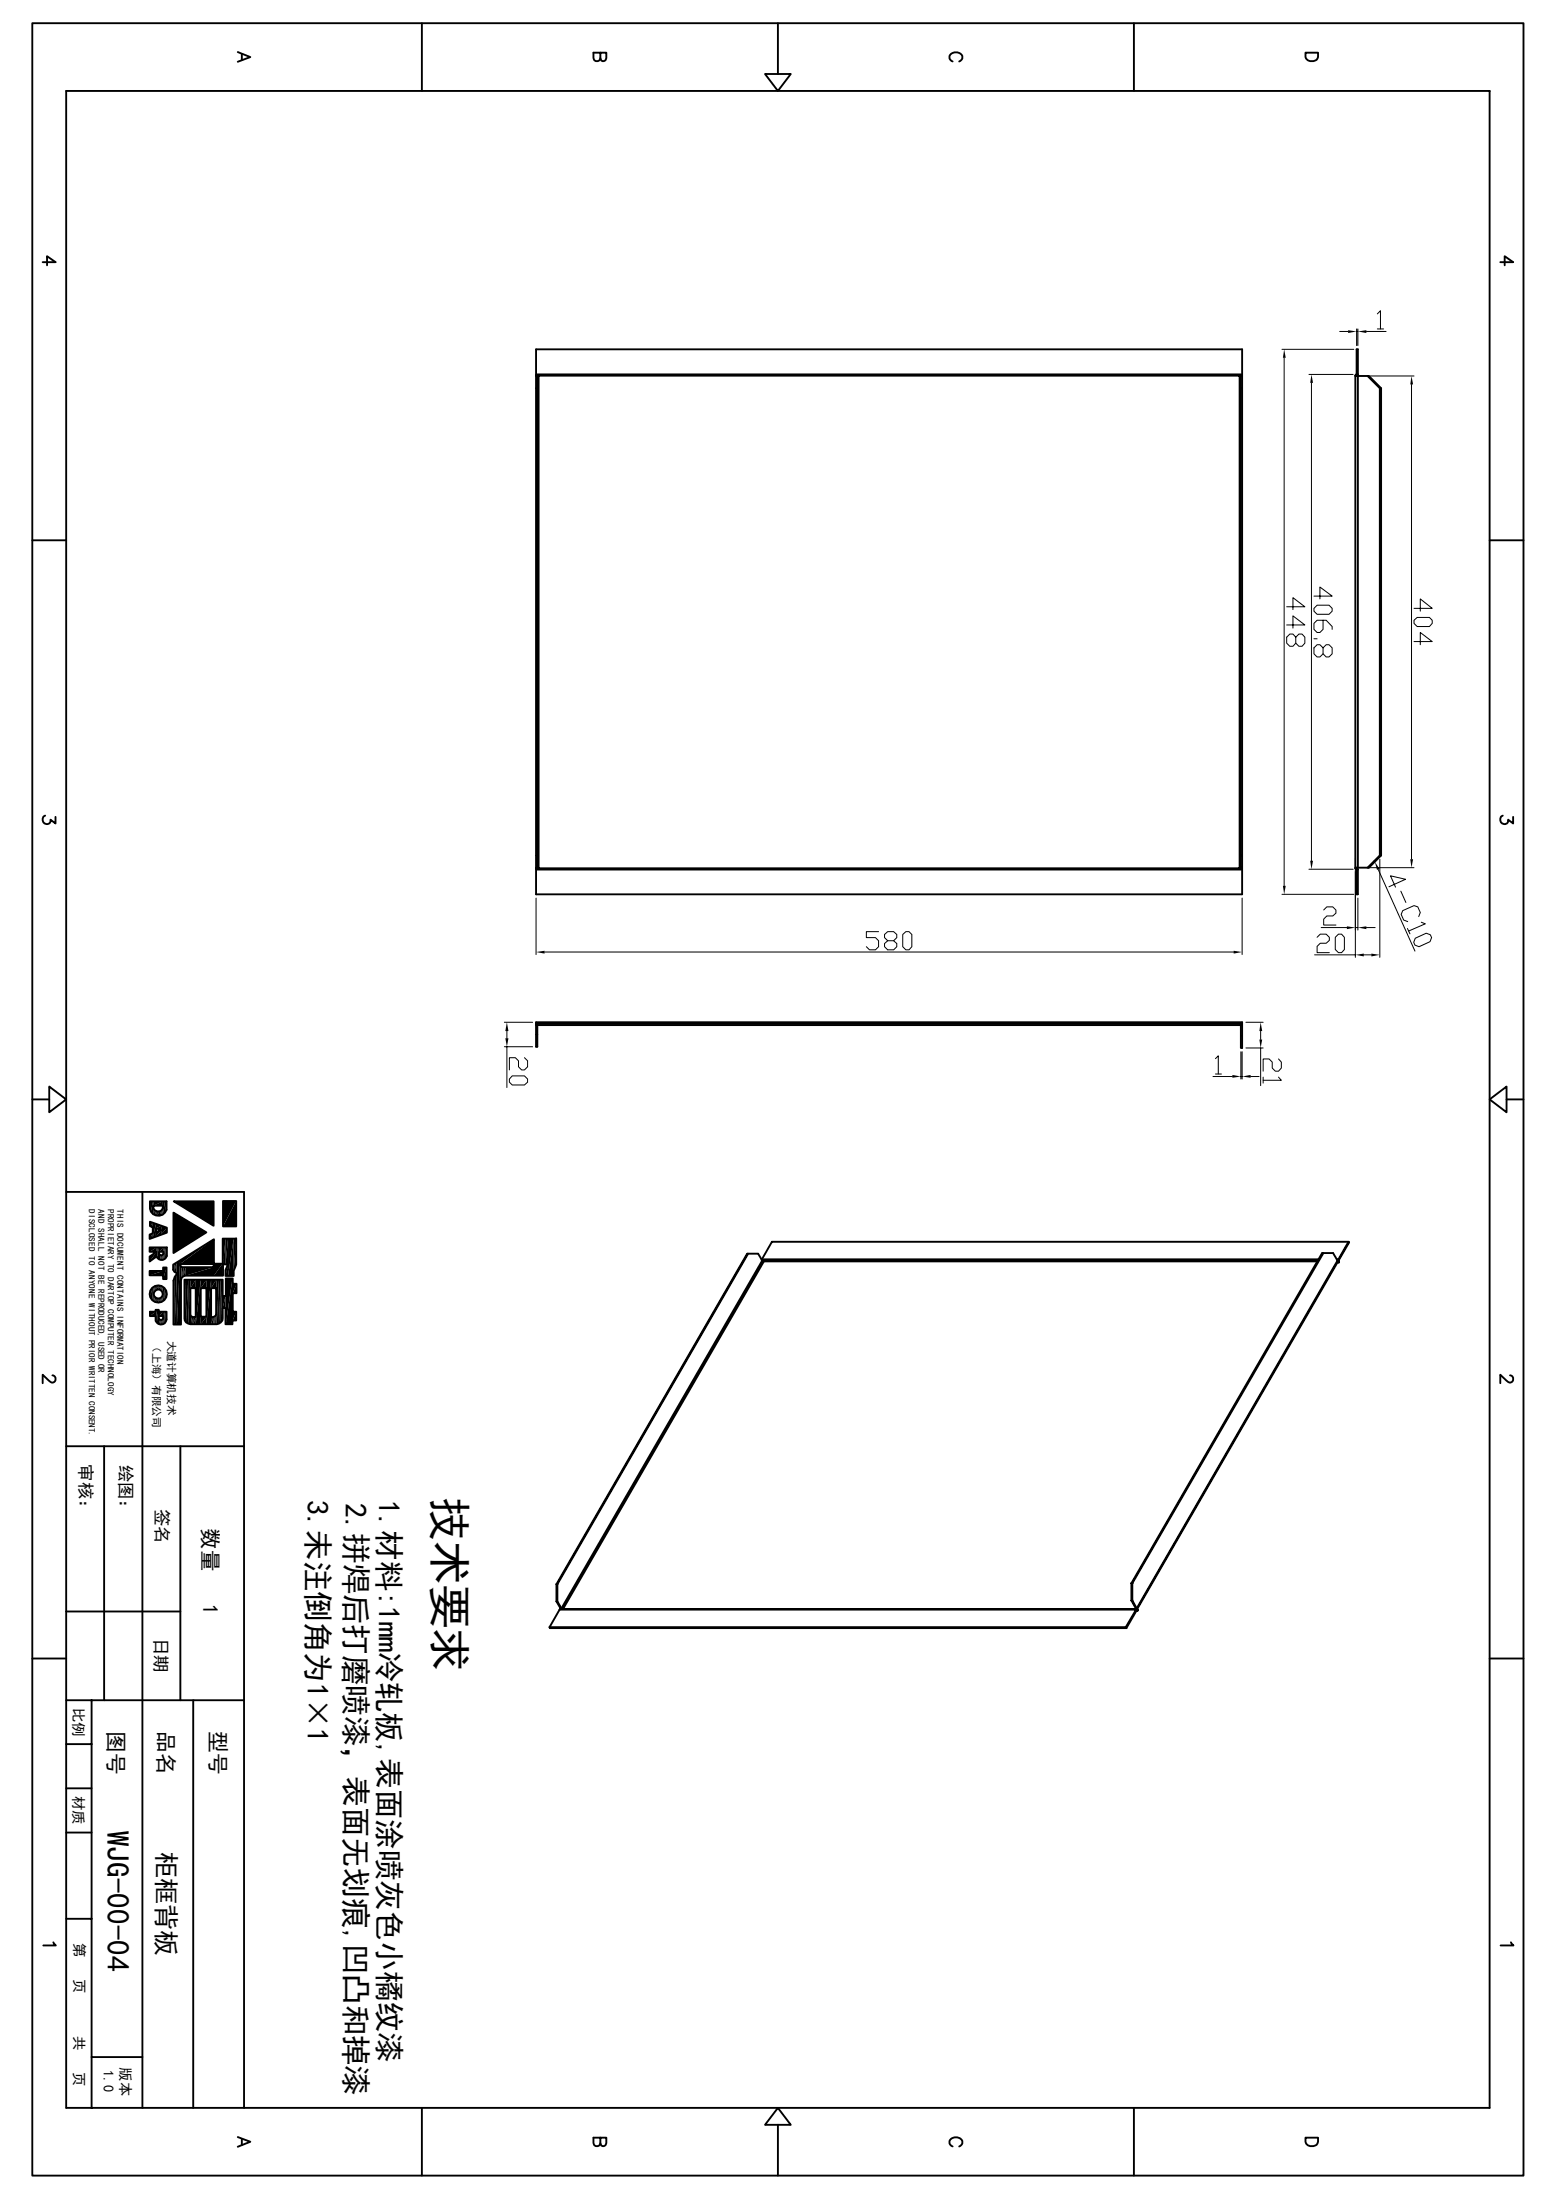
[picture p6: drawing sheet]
<svg xmlns="http://www.w3.org/2000/svg" width="210mm" height="297mm" viewBox="0 0 210 297" stroke-linecap="round" stroke-linejoin="round" font-family="sans-serif">
<g fill="none" stroke="#000" stroke-width=".25">
<path d="M4.4 3.1h201.2v290.6h-201.2zM8.9 12.3h192.1v272.3h-192.1zM32.1 7l1.7 .7-1.7 .6M32.6 7.3v.8M56.9 3.1v9.2M81 7.1l.1 1a.36 .36 0 0 0 .6 0l.1-1h-1.7v.7a.47 .47 0 0 0 .5 .5 .47 .47 0 0 0 .4-.5M103.3 10h3.4l-1.7 2.3zM105 3.1v6.9M128.6 8.3a.63 .63 0 0 1-.5-.7 .63 .63 0 0 1 .7-.5 .75 .75 0 0 1 .8 .1 .75 .75 0 0 1 .2 .8l-.3 .3M153 3.1v9.2M176.2 7.1h1.7v.6a.91 .91 0 0 1-.9 .6 .91 .91 0 0 1-.8-.6zM5.8 35.4h1.7l-1.2-.8v1.2"/>
<path d="M202.5 35.4h1.7l-1.1-.8v1.2M72.3 47.2h95.3v73.5h-95.3zM72.3 50.8h.4v66.3h-.4M72.3 50.5h95.3M72.3 50.7h95.3M72.3 52.4h.2M72.5 50.8v66.3M167.5 52.4h.1M167.5 50.8v66.3M167.6 50.8h-.3v66.3h.3M182.9 50.8h1.8l1.7 1.6v63.1l-1.7 1.6h-1.8M182.9 50.7h.2"/>
<path d="M182.9 50.7v66.5M183.1 50.5l-.2 .2M183.1 50.5h.2M183.1 50.5v.3M183.3 50.5v-3.3h-.2v3.5M183.3 50.5l-.2 .2M183.3 50.8v66.3M184.6 50.8l1.6 1.6v63.1l-1.6 1.6M4.4 72.9h4.5M201 72.9h4.6M6.1 110.1a.58 .58 0 0 0-.2 .9 .58 .58 0 0 0 .9-.1v-.2l.7 .5v-.9M72.3 115.5h.2"/>
<path d="M72.3 117.2h95.3M72.3 117.4h95.3M167.5 115.5h.1M182.9 117.2l.2 .1M182.9 117.2h.2M183.1 117.1v.2v-.1M183.1 117.2l.2 .2M183.1 117.4h.2v3.3h-.2zM202.8 110.1a.58 .58 0 0 0-.2 .9 .58 .58 0 0 0 .9-.1v-.2l.7 .5v-.9M72.3 138.2h95.3zM72.3 138.4v-.4h95.3v.4M72.3 138.4v2.9h.2v-2.9"/>
<path d="M72.3 138.2h95.3M72.3 138.4h95.3M72.3 139.7h.2M167.5 138.4v3.1h.1v-3.1M167.5 139.8h.1M4.4 148.4h2.2M6.6 146.7l2.3 1.7-2.3 1.8zM201 148.4l2.3-1.7v3.5zM203.3 148.4h2.3M8.9 160.9h24v123.7M19.2 160.9v123.7M20.2 171.6h1.8v-.5h.5v1.6h-.5v-.5h-1.8z"/>
<path d="M20.2 168.4h2.3v1.1a.73 .73 0 0 1-.6 .6 .73 .73 0 0 1-.8-.5l-.9 .7v-.7l.9-.6h-.9zM20.2 164.9l2.3 .8v.7l-2.3 .9v-.6l.4-.2v-.8l-.4-.2zM20.2 162.2h2.3v1.1a1.15 1.15 0 0 1-1.2 .8 1.15 1.15 0 0 1-1.1-.9zM20.2 177.1h.8v-.3h.4v.3h1.1v1a.76 .76 0 0 1-.7 .7 .76 .76 0 0 1-.8-.5v-.6h-.8zM20.7 162.8h1.3a.65 .65 0 0 1-.7 .8 .65 .65 0 0 1-.6-.8zM21 165.8l.8 .3-.8 .2zM21.4 177.7h.6v.3l-.2 .2h-.2l-.2-.2zM21.5 169h.6v.2l-.2 .3h-.3l-.1-.3zM23.4 163.7l4.5 2.7-4.5 2.8zM23.5 162.2h5.3v3.3zM24.3 170.6h4.5v.5h-4.2l-.3-.3zM24.9 172.8h5.2v2.2h.4v-2.4h.9v.7h.5v1.3h-.5v2.5h.5v1.2h-.5v.5h-1v-2.2h-.3v1.4a.88 .88 0 0 1-.8 .8h-3.6a.79 .79 0 0 1-.8-.8z"/>
<path d="M26.4 173.9v3.9h-.3l-.4-.2v-.2v-3.5h.8M27.9 173.9h-.8v3.9h.8v-3.9M29.2 173.9v3.5a.54 .54 0 0 1-.7 .4v-3.9h.7M29.7 172.8v5.9M30.1 162.1h1.8v3.5h-1.8zM31.9 167.2h-1.8v3.4h-1.2v-3.3l-5.5 3.4v.7l.1 .3 .4 .2M31.9 167.2v3.5l-.4 .9v.7h-1.1v-.9l.4-.7h-.7v1.5h-5l-.6 .3-.1 .3v6h-1v-5.9l.2-.5 .3-.4-.1-.1M101 169.2l-25.8 44.7M102.8 170h75.2M102.8 170v.1M102.9 170.2l.2 .1-27.1 46.9M102.9 170.2l-.6-1h-1.5l-25.7 44.7"/>
<path d="M102.9 170.2l-27.1 46.9M102.9 170.3h74.9M178.6 169.2l-25.8 44.5M180.4 170h.2M180.5 170.2l-.6-1h-1.5l-25.7 44.5M180.5 170.2l.1 .1-27.1 47v-.2h-.2M180.5 170.4h.2M180.5 170.2l-27.1 46.9-.6-1M180.6 170.3h.1M180.6 170.3l.1 .1M180.6 170v.3M180.6 170l.1 .1"/>
<path d="M180.7 170.1v.3M180.7 170.1l-.1 .2M180.7 170.4h.1M180.7 170.1h.1M182 167.6l.1 .1-1.4 2.4M182 167.6h-77.8l-1.4 2.4M182 167.6l-1.4 2.4M7.1 185.7l.2 .1a.51 .51 0 0 1-.1 .8h-.4l-1-1v1.1M8.9 195.2h24M14.1 195.2v34.3M24.3 195.2v34.3M203.8 185.7l.2 .1a.51 .51 0 0 1-.1 .8h-.4l-1-1v1.1"/>
<path d="M8.9 217.6h15.4M74.2 219.7h77.7M74.2 219.7v.1h77.8M75.1 213.9v2.3M75.1 213.9h.1M75.1 216.2h.1M75.1 216.2l.5 .9M75.2 213.9v2.3M75.2 216.2l.6 .9M75.5 217.3l-1.3 2.4M75.5 217.3h77.8M75.6 217.1h.2"/>
<path d="M75.6 217.1l.1 .1M75.8 217.1l.1 .1M151.9 219.7l.1 .1M152.7 216.1l.6 1M152.7 213.7h.1M152.7 216.1h.1M152.7 213.7v2.4M152.8 213.7v2.4M153.3 217.1l-.1 .1M153.3 217.1v.1M153.3 217.3l.1 .1M153.3 217.3l-1.4 2.4"/>
<path d="M153.4 217.4h.1M153.4 217.5h.1M153.4 217.2l.1 .1M153.4 217.2h-77.8l-.1 .1M153.4 217.3h.1M153.4 217.2l-.1 .1M153.4 217.4l.1 .1M153.5 217.3l-1.5 2.5M153.5 217.3v.1M153.5 217.3l-.1 .1M153.5 217.4v.1M4.4 223.9h4.5"/>
<path d="M8.9 229.5h24M8.9 235.5h3.5M12.4 229.5v55.1M26.1 229.5v55.1M201 223.9h4.6M8.9 259h3.5M8.9 247.4h3.5M8.9 241.4h3.5M7.2 262.2l.3 .4h-1.7M12.4 277.7h6.8M203.9 262.2l.4 .4h-1.8M32.1 288.5l1.7 .6-1.7 .7"/>
<path d="M32.6 288.8v.8M56.9 284.6v9.1M81 288.6l.1 1a.36 .36 0 0 0 .6 0l.1-1h-1.7v.7a.47 .47 0 0 0 .5 .4 .47 .47 0 0 0 .4-.4M105 284.6l1.7 2.3h-3.4zM105 286.9v6.8M128.6 289.8a.63 .63 0 0 1-.5-.8 .63 .63 0 0 1 .7-.5 .75 .75 0 0 1 .8 .2 .75 .75 0 0 1 .2 .8l-.3 .3M153 284.6v9.1M176.2 288.6h1.7v.5a.89 .89 0 0 1-.9 .7 .89 .89 0 0 1-.8-.7z"/>
<circle cx="21.4" cy="174.7" r=".6"/>
<circle cx="21.4" cy="174.7" r="1.17"/>
</g>
<g fill="none" stroke="#000" stroke-width=".13">
<path d="M173 47.2h9.7M173.3 48.3v71.3M176.7 50.5h5.9M177 51.7v64.5M180.8 44.7h1.1M183.1 44.4v2.3M183.1 44.7h.2M183.3 44.4v2.3M184.4 44.7h2.7M184.7 50.8h6.1M185.9 42.4l.4-.4v2.4M185.9 44.4h.8"/>
<path d="M190.5 51.9v64.1M173.7 81.9h2.4l-1.6-1.2v1.6M173.7 84.4h2.4l-1.6-1.3v1.7M174.9 86l.4-.4h.4l.4 .4v.8l-.4 .4h-.4l-.4-.4v-.8l-.4-.4h-.4l-.4 .4v.8l.4 .4h.4l.4-.4M177.3 82.1l.5-.4h1.6l.4 .4v.4l-.4 .4h-1.6l-.5-.4zM177.3 80.5h2.5l-1.7-1.3v1.7M177.3 86.2h.5M178.6 83.7v1.3l-.5 .4h-.3l-.5-.4v-.8l.5-.5h1.2l.8 .9v.4M178.6 87.5l.4-.5h.4l.4 .5v.8l-.4 .4h-.4l-.4-.4v-.8l-.5-.5h-.3l-.5 .5v.8l.5 .4h.3l.5-.4M190.8 83.7l.5-.3h1.6l.4 .3v.5l-.4 .4h-1.6l-.5-.4zM190.8 82.1h2.5l-1.6-1.2v1.6M190.8 86.6h2.5l-1.6-1.2v1.6"/>
<path d="M176.7 117.3h5.9M182.9 115.8v13.4M184.5 117.1h6.3M185.5 116.2v.1l.1-.1M186 117.4l5 11M186.2 116v13.2M187.5 119.7l2.2-1-2-.5 .6 1.6M68.1 138h3.8M68.4 139.2v1M72.3 121.2v7.7M73.5 128.5h93M118.6 125.8h-1.7v.8h1.3l.4 .4v.8l-.4 .4h-.9l-.4-.4"/>
<path d="M119.8 127l-.4-.4v-.4l.4-.4h.8l.4 .4v.4l-.4 .4h-.8l-.4 .4v.4l.4 .4h.8l.4-.4v-.4l-.4-.4M121.8 126.2l.5-.4h.4l.4 .4v1.6l-.4 .4h-.4l-.5-.4zM167.6 121.2v7.7M168.1 138h2.4M170.1 139.2v1.1M173 120.7h9.7M177.4 128.9h5.5M177.8 126.5l.4-.4h.8l.4 .4v.5l-.4 .3h-.8l-.4 .5v.8h1.6M178.3 125.2h3.5M178.6 122.9l.5-.5h.8l.4 .5v.4l-.4 .4h-.8l-.5 .4v.8h1.7M180.2 126.5l.4-.4h.5l.3 .4v1.7l-.3 .4h-.5l-.4-.4zM182.9 125.2h.4"/>
<path d="M183.3 121.2v4.4M184.1 128.9h1M184.4 125.2h1.2M189.1 120.3l.6 1.5M189.9 125.3l.4 .8M191 126.7l1.5-.7 .5 .2 .2 .4-.2 .5-1.5 .7-.5-.2-.2-.4zM191.5 123.7l.2-.5-.4-.8-.5-.1-1.5 .6-.2 .5 .3 .8 .6 .2M191.8 124.5l.6 .2-2.3 1M68.1 141.3h3.8M68.4 141.3v5.5M69.1 145.2h1.7l.4 .5v.4l-.4 .4h-1.7l-.4-.4v-.4zM70.8 142.8l.4 .4v.8l-.4 .4h-.4l-.4-.4v-.8l-.4-.4h-.9v1.6"/>
<path d="M163.7 145.3h2.6M164 142.9l.4-.4v2.5M164 145h.8M167.5 142v3.7M167.5 145.3h.1M167.6 142v3.7M168.1 141.5h2.4M168.8 145.3h1.1M170.1 141.5v5.1M170.5 145.4v.8M172.6 143l.3 .4v.8l-.3 .4h-.5l-.4-.4v-.8l-.4-.4h-.8v1.6M172.6 145.4l.3 .4h-2.4"/>
<path d="M24.4 170.8v8M24.4 171v7.8M24.9 172.8v5.5M28.9 167.3v4.9M29.2 172.8v6M30 172.8v5.5M30.1 172.8v3.8M30.1 167.2v5M30.5 175v3.8M31.4 172.6v5.7M31.4 173.3v5"/>
</g>
<g fill="#000">
<path d="M173.3 47.2l.2 1.1h-.4zM177 50.5l.2 1.2h-.4zM181.9 44.6l1.2 .1-1.2 .3zM183.3 44.7l1.1-.1v.4zM190.5 50.8l.2 1.1h-.4zM173.1 119.6h.4l-.2 1.1zM176.8 116.2h.4l-.2 1.1zM185.5 116.3l.7 1-.4 .1zM190.3 116h.4l-.2 1.1zM68.4 138l.2 1.2h-.4zM72.3 128.5l1.2-.1v.3zM166.5 128.4l1.1 .1-1.1 .2z"/>
<path d="M170.1 138l.2 1.2h-.3zM181.8 125.1l1.1 .1-1.1 .2zM182.9 128.9l1.2-.2v.4zM183.3 125.2l1.1-.1v.3zM185.1 128.7l1.1 .2-1.1 .2zM68.2 140.2h.4l-.2 1.1zM166.3 145.1l1.2 .2-1.2 .2zM167.6 145.3l1.2-.2v.4zM170 140.3h.3l-.2 1.2zM20.3 174.2v.9l-.1-.4zM20.2 162.2h.2l-.2 1zM20.4 162.2v1.4l-.2-.4z"/>
<path d="M20.5 173.9l-.2 1.2v-.9zM20.5 173.9v1.6l-.2-.4zM20.2 164.9l.4 .2-.4 .4zM20.6 165.1v.6l-.4-.2zM20.2 166.7l.4-.2-.4 .8zM20.6 166.5v.6l-.4 .2zM20.4 162.2h.3l-.3 1.4zM20.7 162.2v1.7l-.3-.3zM20.7 162.2v1.7zM20.5 173.9l.2-.2-.2 1.8zM20.7 173.7v2l-.2-.2zM20.7 174.7l.1 .3-.1 .7z"/>
<path d="M20.8 175v.7h-.1zM20.7 173.7h.1l-.1 1zM20.8 173.7l-.1 1zM20.7 163.2l.2 .2-.2 .5zM20.9 163.4v.6l-.2-.1zM20.8 175l.1 .1-.1 .6zM20.9 175.1v.7l-.1-.1zM20.8 173.7l.1-.1-.1 .8zM20.9 173.6v.7l-.1 .1zM21 176.8v.9zM20.2 177.1h.8l-.8 .6zM20.2 177.7l.8-.6v.6z"/>
<path d="M20.9 163.4l.1 .1-.1 .5zM21 163.5v.6l-.1-.1zM21 165.2v1.8l-.4 .1zM20.9 175.1l.2 .1-.2 .6zM21.1 175.2v.6h-.2zM20.9 173.6h.2l-.2 .7zM21.1 173.6v.6l-.2 .1zM21.1 169v.6zM20.2 168.4h.9l-.9 .6zM20.2 169l.9-.6v.6zM20.2 169.6l.9-.6-.9 1.3zM21.1 169v.6l-.9 .7z"/>
<path d="M21 176.8h.2l-.2 1.5zM21.2 176.8v1.8l-.2-.3zM21 163.5h.2l-.2 .6zM21.2 163.5v.6h-.2zM21.1 168.4h.2l-.2 1.2zM21.3 168.4v1.4l-.2-.2zM21.1 175.2l.3 .1-.3 .5zM21.4 175.3v.6l-.3-.1zM21.1 173.6l.3-.1-.3 .7zM21.4 173.5v.6l-.3 .1zM21.2 176.8h.2l-.2 1.8zM21.4 176.8v1.9l-.2-.1z"/>
<path d="M21.4 177.1v1.7zM21.4 176.8v1.9zM21.4 176.8v2zM21.5 168.4v1.6zM21.3 168.4h.2l-.2 1.4zM21.5 168.4v1.6l-.2-.2zM21.5 163.5v.6zM21.2 163.5h.3l-.3 .6zM21.5 163.5v.6h-.3zM21.4 178l.2 .2-.2 .6zM21.6 178.2v.6h-.2zM21.5 169.2l.1 .3-.1 .5z"/>
<path d="M21.6 169.5v.6l-.1-.1zM21.4 175.3l.3-.1-.3 .7zM21.7 175.2v.6l-.3 .1zM21.4 173.5l.3 .1-.3 .5zM21.7 173.6v.6l-.3-.1zM21.6 178.2h.1l-.1 .6zM21.7 178.2v.6h-.1zM21.6 169.5h.1l-.1 .6zM21.7 169.5v.6h-.1zM21 166.3l.8-.2-.8 .9zM21.8 166.1v.6l-.8 .3zM21 165.2l.8 .3-.8 .3z"/>
<path d="M21 165.8l.8-.3v.6zM21.5 163.5l.3-.1-.3 .7zM21.8 163.4v.6l-.3 .1zM21.8 175.1l-.1 .7v-.6zM21.8 175.1v.7h-.1zM21.7 173.6h.1l-.1 .6zM21.8 173.6v.7l-.1-.1zM21.7 178.2h.1l-.1 .6zM21.8 178.2v.6h-.1zM21.7 169.5h.2l-.2 .6zM21.9 169.5v.6h-.2zM21.8 175.1l.1-.1-.1 .8z"/>
<path d="M21.9 175v.7l-.1 .1zM21.8 173.6l.1 .1-.1 .6zM21.9 173.7v.7l-.1-.1zM21.9 163.2l-.1 .8v-.6zM21.9 163.2v.8h-.1zM22 163.1l-.1 .9zM20.7 162.2h1.3l-1.3 .6zM20.7 162.8l1.3-.6v.6zM21.9 169.5l.1-.1-.1 .7zM22 169.4v.7h-.1zM22 174.7l-.1 1zM22 174.7v1h-.1z"/>
<path d="M21.9 173.7h.1l-.1 .7zM22 173.7v1l-.1-.3zM22 178.1l-.2 .7v-.6zM22 178.1v.7h-.2zM22 171.1v1.1zM20.2 171.6h1.8l-1.8 .6zM20.2 172.2l1.8-.6v.6zM22 178.1v.7zM22 178v.8zM21.4 177.1h.6l-.6 .6zM21.4 177.7l.6-.6v.6zM22.1 169.2l-.1 .9v-.7z"/>
<path d="M22.1 169.2v.9h-.1zM21.5 168.4h.6l-.6 .6zM21.5 169l.6-.6v.6zM22 173.7l.2 .2-.2 1.8zM22.2 173.9v1.6l-.2 .2zM22.1 168.4h.1l-.1 1.7zM22.2 168.4v1.6l-.1 .1zM22 177.1h.2l-.2 1.7zM22.2 177.1v1.5l-.2 .2zM22 162.2h.3l-.3 1.8zM22.3 162.2v1.5l-.3 .3zM22.2 168.4h.2l-.2 1.6z"/>
<path d="M22.4 168.4v1.4l-.2 .2zM22.2 177.1h.2l-.2 1.5zM22.4 177.1v1.3l-.2 .2zM22.2 173.9l.2 .3-.2 1.3zM22.4 174.2v.9l-.2 .4zM22.3 162.2h.2l-.2 1.5zM22.5 162.2v1.1l-.2 .4zM22 171.1h.5l-.5 1.6zM22.5 171.1v1.6h-.5zM22.4 177.1h.1l-.1 1.3zM22.5 177.1v1l-.1 .3zM21.8 165.5l.7 .2-.7 1z"/>
<path d="M22.5 165.7v.7l-.7 .3zM22.4 168.4h.1l-.1 1.4zM22.5 168.4v1.1l-.1 .3zM22.4 174.2l.1 .5-.1 .4zM23.4 170.7l.1-.1-.1 .8zM23.5 170.6v1.1l-.1-.3zM23.5 170.6l.3-.2-.3 1.3zM23.8 170.4v1.5l-.3-.2zM23.9 170.4l-.1 1.5zM24.4 171l.1 .1-.1 1.7zM24.5 171.1v1.4l-.1 .3zM24.5 171.1v1.4z"/>
<path d="M24.6 171.1l-.1 1.4zM24.6 171.1h.2l-.2 1.4zM24.8 171.1v1.2l-.2 .2zM24.8 171.1h.3l-.3 1.2zM25.1 171.1v1.1l-.3 .1zM25.7 177.4v1.4zM25.7 177.6v1.2zM25.7 177.6l.2 .2-.2 1zM25.9 177.8v1h-.2zM25.9 177.8h.2l-.2 1zM26.1 177.8v1h-.2zM26.1 177.8h.3l-.3 1z"/>
<path d="M26.4 177.8v1h-.3zM25.7 172.8h.7l-.7 1.1zM26.4 172.8v1.1h-.7zM26.4 172.8h.7l-.7 6zM27.1 172.8v6h-.7zM27.1 177.8h.8l-.8 1zM27.9 177.8v1h-.8zM27.1 172.8h.8l-.8 1.1zM27.9 172.8v1.1h-.8zM23.4 163.7l4.5 2.7-4.5 2.8zM27.9 172.8h.6l-.6 6zM28.5 172.8v6h-.6z"/>
<path d="M28.5 177.8h.3l-.3 1zM28.8 177.8v1h-.3zM28.8 170.6v1.6zM25.1 171.1h3.7l-3.7 1.1zM25.1 172.2l3.7-1.1v1.1zM24.3 170.1l4.5-2.8-4.5 3.3zM24.3 170.6l4.5-3.3v3.3zM23.5 162.2h5.3v3.3zM28.8 177.8l.2-.1-.2 1.1zM29 177.7v1.1h-.2zM29 177.7l.1-.1-.1 1.2zM29.1 177.6v1.2h-.1z"/>
<path d="M29.2 177.4l-.1 1.4zM28.5 172.8h.7l-.7 1.1zM29.2 172.8v1.1h-.7zM28.9 170.6h1.1l-1.1 1.6zM30 170.6v1.6h-1.1zM30 170.6v1.6zM30.1 170.6l-.1 1.6zM30.1 175h.3l-.3 1.6zM30.4 175v1.6h-.3zM30.8 170.7l-.4 1.6v-.9zM30.8 170.7v1.6h-.4zM30.5 172.6h.9l-.9 6.2z"/>
<path d="M31.4 172.6v6.2h-.9zM30.8 167.2h.7l-.7 5.1zM31.5 167.2v5.1h-.7zM30.1 162.1h1.8l-1.8 3.5zM31.9 162.1v3.5h-1.8zM31.4 177.1h.5l-.5 1.2zM31.9 177.1v1.2h-.5zM31.4 173.3h.5l-.5 1.3zM31.9 173.3v1.3h-.5z"/>
</g>
<path d="M30.3 167.2v3.5M30.6 167.2v3.5M31.7 167.2v4.4" fill="none" stroke="#000" stroke-width=".34"/>
<path d="M20.8 165.1v2M24.1 170.1v8.7" fill="none" stroke="#000" stroke-width=".42"/>
<path d="M23.7 172v6.8M25.3 172.8v5.9M25.5 172.8v6M29.4 172.8v6" fill="none" stroke="#000" stroke-width=".3"/>
<path d="M23.5 172.4v6.4M25 172.8v5.7" fill="none" stroke="#000" stroke-width=".17"/>
<path d="M29.9 172.8v5.7" fill="none" stroke="#000" stroke-width=".21"/>
<text font-size="5.9" x="58.6" y="202.1" transform="rotate(90 58.6 202.1)">技术要求</text>
<text font-size="4.2" x="14.5" y="247.1" transform="rotate(90 14.5 247.1)">WJG-00-04</text>
<g font-size="4.1">
<text x="41.4" y="202.5" transform="rotate(90 41.4 202.5)">3.未注倒角为1×1</text>
<text x="46.6" y="202.9" transform="rotate(90 46.6 202.9)">2.拼焊后打磨喷漆，表面无划痕,凹凸和掉漆</text>
<text x="51.1" y="202.5" transform="rotate(90 51.1 202.5)">1.材料:1mm冷轧板,表面涂喷灰色小橘纹漆</text>
</g>
<text font-size="3.5" x="21.2" y="250.1" transform="rotate(90 21.2 250.1)">柜框背板</text>
<g font-size="2.9">
<text x="27.4" y="206.3" transform="rotate(90 27.4 206.3)">数量</text>
<text x="27.4" y="216.5" transform="rotate(90 27.4 216.5)">1</text>
<text x="14.6" y="233.7" transform="rotate(90 14.6 233.7)">图号</text>
<text x="21.4" y="233.7" transform="rotate(90 21.4 233.7)">品名</text>
<text x="28.4" y="233.7" transform="rotate(90 28.4 233.7)">型号</text>
</g>
<g font-size="2.3">
<text x="10.8" y="197.7" transform="rotate(90 10.8 197.7)">审核：</text>
<text x="16.2" y="197.7" transform="rotate(90 16.2 197.7)">绘图：</text>
<text x="21.1" y="203.7" transform="rotate(90 21.1 203.7)">签名</text>
<text x="20.9" y="221.1" transform="rotate(90 20.9 221.1)">日期</text>
</g>
<g font-size="1.9">
<text x="9.9" y="230.5" transform="rotate(90 9.9 230.5)">比例</text>
<text x="9.9" y="242.4" transform="rotate(90 9.9 242.4)">材质</text>
<text x="10" y="262.3" transform="rotate(90 10 262.3)">第</text>
<text x="10" y="267.2" transform="rotate(90 10 267.2)">页</text>
<text x="10" y="274.9" transform="rotate(90 10 274.9)">共</text>
<text x="10" y="279.8" transform="rotate(90 10 279.8)">页</text>
<text x="14" y="279.5" transform="rotate(90 14 279.5)">1.0</text>
<text x="16.3" y="279.1" transform="rotate(90 16.3 279.1)">版本</text>
</g>
<g font-size="1.4">
<text x="20.6" y="181.2" transform="rotate(90 20.6 181.2)">（上海）有限公司</text>
<text x="22.6" y="181" transform="rotate(90 22.6 181)">大道计算机技术</text>
</g>
<g font-size="1.2">
<text x="12" y="163.2" transform="rotate(90 12 163.2)">DISCLOSED TO ANYONE WITHOUT PRIOR WRITTEN CONSENT.</text>
<text x="13.3" y="163.2" transform="rotate(90 13.3 163.2)">AND SHALL NOT BE REPRODUCED, USED OR</text>
<text x="14.6" y="163.2" transform="rotate(90 14.6 163.2)">PROPRIETARY TO DARTOP COMPUTER TECHNOLOGY</text>
<text x="15.8" y="163.2" transform="rotate(90 15.8 163.2)">THIS DOCUMENT CONTAINS INFORMATION</text>
</g>
</svg>
